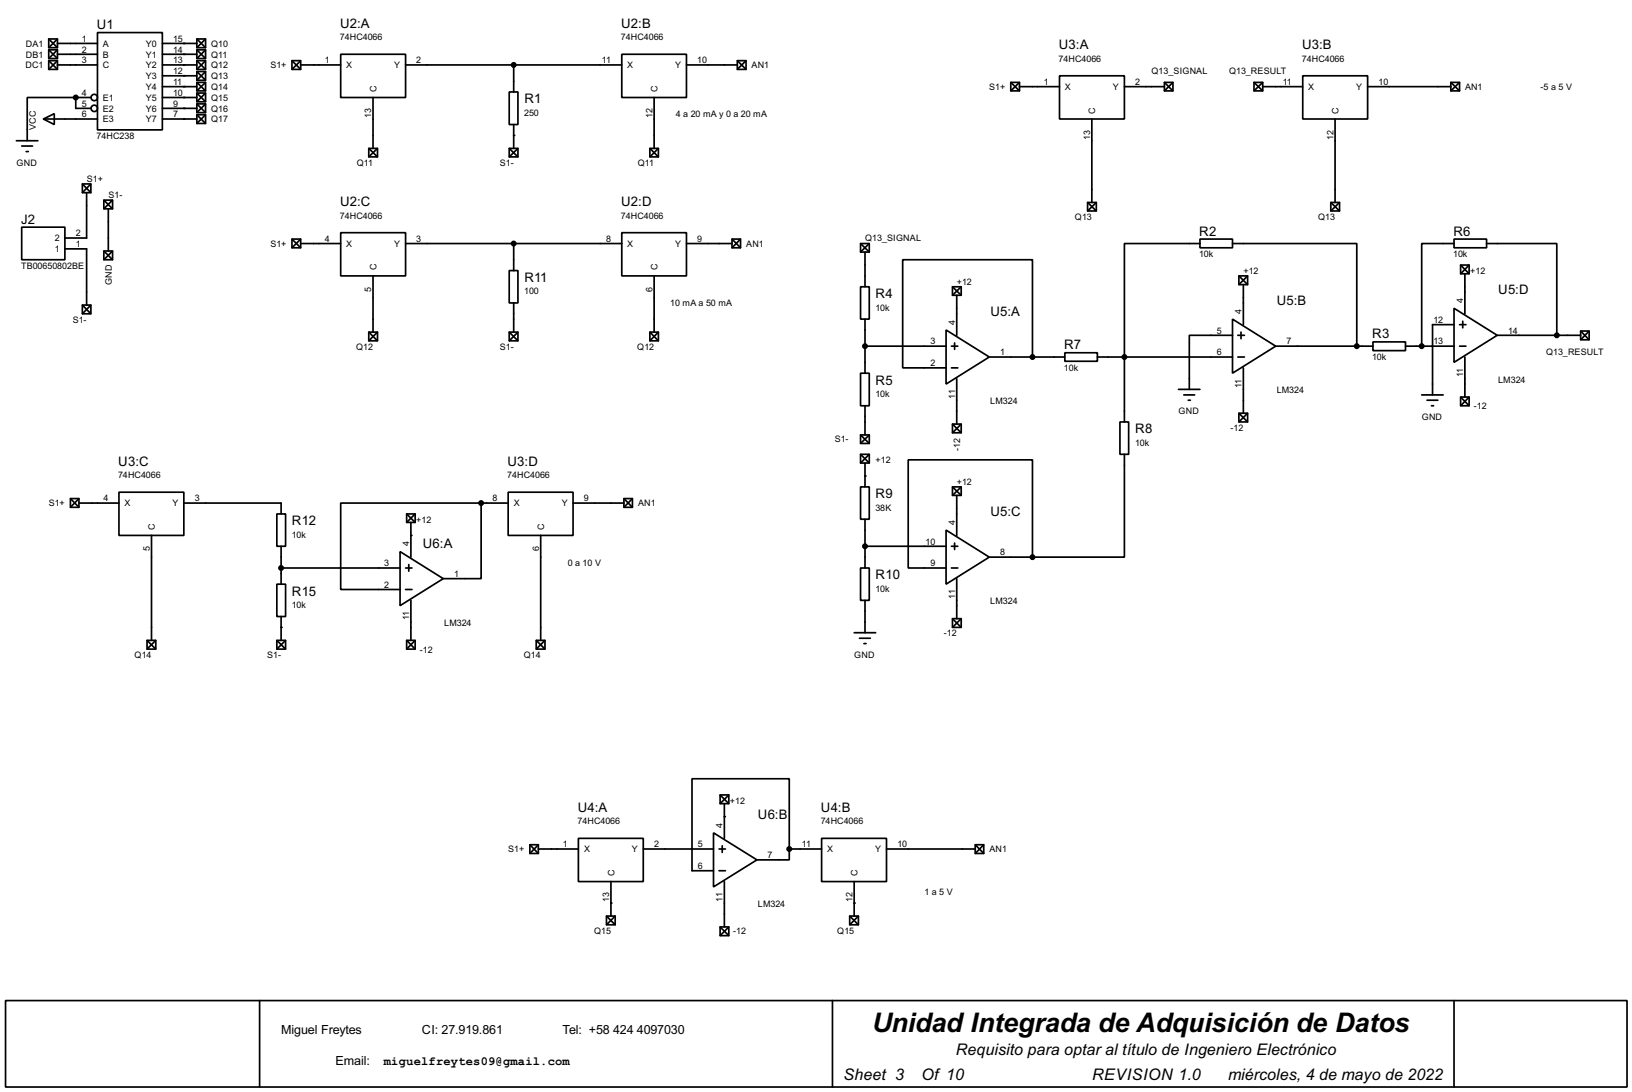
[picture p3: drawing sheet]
<svg xmlns="http://www.w3.org/2000/svg" width="383mm" height="256mm" viewBox="0 0 383 256" stroke-linecap="round" stroke-linejoin="round" font-family="sans-serif">
<g fill="none" stroke="#000" stroke-width=".4">
<path d="M11.5 9.2h2v2h-2zM11.5 11.7h2v2.1h-2zM11.5 14.3h2v2h-2zM11.5 9.2l2 2M11.5 11.7l2 2.1M11.5 14.3l2 2M13.5 15.3h9.4M13.5 10.2h9.4M13.5 12.8h9.4M13.5 9.2l-2 2M13.5 11.7l-2 2.1M13.5 14.3l-2 2"/>
<path d="M22.9 7.7h15.3v22.8h-15.3zM38.2 15.3h8.1M38.2 10.2h8.1M38.2 12.8h8.1M38.2 17.8h8.1M46.3 9.2h2v2h-2zM46.3 11.7h2v2.1h-2zM46.3 14.3h2v2h-2zM46.3 16.8h2v2.1h-2zM46.3 19.4h2v2h-2zM46.3 9.2l2 2M46.3 11.7l2 2.1"/>
<path d="M46.3 14.3l2 2M46.3 16.8l2 2.1M46.3 19.4l2 2M48.3 9.2l-2 2M48.3 11.7l-2 2.1M48.3 14.3l-2 2M48.3 16.8l-2 2.1M48.3 19.4l-2 2M68.6 14.3h2.1v2h-2.1zM68.6 14.3l2.1 2M70.7 15.3h9.4M70.7 14.3l-2.1 2"/>
<path d="M80.1 12.8h15.2v10.1h-15.2zM95.3 15.3h50.8M120.7 15.3v6.3M146.1 12.8h15.2v10.1h-15.2zM161.3 15.3h12M173.3 14.3h2v2h-2zM173.3 14.3l2 2M175.3 14.3l-2 2M237.5 19.4h2.1v2h-2.1zM237.5 19.4l2.1 2M239.6 19.4l-2.1 2M249 17.8h15.2v10.2h-15.2z"/>
<path d="M273.6 19.4h2v2h-2zM273.6 19.4l2 2M275.6 19.4l-2 2M294.7 19.4h2v2h-2zM294.7 19.4l2 2M296.7 19.4l-2 2M306.1 17.8h15.3v10.2h-15.3zM340.9 19.4h2.1v2h-2.1zM340.9 19.4l2.1 2M343 19.4l-2.1 2M3.9 33.1h5M5.1 34.3h2.6"/>
<path d="M6.2 35.6h.5M10.2 28l2.6-1.3v2.6zM10.2 28h12.7M17.8 22.9h-11.4v10.2M17.8 22.9v2.6h3.6M17.8 22.9h3.6M38.2 20.4h8.1M38.2 28h8.1M38.2 22.9h8.1M38.2 25.5h8.1M46.3 21.9h2v2h-2zM46.3 24.4h2v2.1h-2z"/>
<path d="M46.3 27h2v2h-2zM46.3 21.9l2 2M46.3 24.4l2 2.1M46.3 27l2 2M48.3 21.9l-2 2M48.3 24.4l-2 2.1M48.3 27l-2 2M86.7 34.9h2v2h-2zM86.7 34.9l2 2M87.7 22.9v12M88.7 34.9l-2 2M119.7 34.9h2v2h-2z"/>
<path d="M119.7 21.6h2v7.7h-2zM119.7 34.9l2 2M120.7 29.3v5.6M121.7 34.9l-2 2M152.7 34.9h2v2h-2zM152.7 34.9l2 2M153.7 22.9v12M154.7 34.9l-2 2M239.6 20.4h9.4M256.6 28v19.6M264.2 20.4h9.4M296.7 20.4h9.4"/>
<path d="M313.7 28v19.6M321.4 20.4h19.5M5.1 53.4h10.2v7.6h-10.2zM15.3 58.5h5.1v13.2M19.4 43.2h2v2.1h-2zM19.4 43.2l2 2.1M20.4 45.3v10.6h-5.1M21.4 43.2l-2 2.1M24.4 47h2.1v2.1h-2.1zM24.4 59h2.1v2h-2.1zM24.4 47l2.1 2.1M24.4 59l2.1 2"/>
<path d="M25.5 49.1v9.9M26.5 47l-2.1 2.1M26.5 59l-2.1 2M68.6 56.2h2.1v2h-2.1zM68.6 56.2l2.1 2M70.7 57.2h9.4M70.7 56.2l-2.1 2M80.1 54.7h15.2v10.1h-15.2zM95.3 57.2h50.8M120.7 57.2v6.4M146.1 54.7h15.2v10.1h-15.2zM161.3 57.2h10.7"/>
<path d="M172 56.2h2v2h-2zM172 56.2l2 2M174 56.2l-2 2M202.2 57.2h2.1v2h-2.1zM202.2 57.2l2.1 2M203.3 59.2v8.2M204.3 57.2l-2.1 2M255.6 47.6h2v2h-2zM255.6 47.6l2 2M257.6 47.6l-2 2M282 56.2h7.6v2h-7.6zM282 57.2h-17.8v41.9"/>
<path d="M289.6 57.2h29.2v24.1M312.7 47.6h2.1v2h-2.1zM312.7 47.6l2.1 2M314.8 47.6l-2.1 2M341.7 56.2h7.6v2h-7.6zM341.7 57.2h-7.6v24.1M349.3 57.2h16.5v21.6M19.4 71.7h2v2h-2zM19.4 71.7l2 2M21.4 71.7l-2 2M86.7 78h2v2.1h-2zM86.7 78l2 2.1"/>
<path d="M87.7 64.8v13.2M88.7 78l-2 2.1M119.7 63.6h2v7.6h-2zM119.7 78h2v2.1h-2zM119.7 78l2 2.1M120.7 71.2v6.8M121.7 78l-2 2.1M152.7 78h2v2.1h-2zM152.7 78l2 2.1M153.7 64.8v13.2M154.7 78l-2 2.1M202.2 67.4h2.1v7.6h-2.1z"/>
<path d="M203.3 75v12.7M222.3 77.5l10.2 6.4-10.2 6.3zM223.8 67.4h2.1v2h-2.1zM223.8 67.4l2.1 2M224.8 69.4v9.4M225.9 67.4l-2.1 2M289.6 75l10.2 6.3-10.2 6.4zM289.6 78.8h-10.1v12.7M290.9 78.8h1.5M291.1 64.8h2.1v2.1h-2.1zM291.1 64.8l2.1 2.1M291.6 78v1.6"/>
<path d="M292.2 66.9v9.4M293.2 64.8l-2.1 2.1M341.7 72.4l10.1 6.4-10.1 6.3zM341.7 76.3h-5.1v16.5M343 76.3h1.5M343.2 62.3h2v2h-2zM343.2 62.3l2 2M343.7 75.5v1.5M344.2 64.3v9.4M345.2 62.3l-2 2M351.8 78.8h19.6M371.4 77.8h2v2h-2z"/>
<path d="M371.4 77.8l2 2M373.4 77.8l-2 2M202.2 87.7h2.1v7.6h-2.1zM203.3 95.3v6.9M203.3 81.3h19M223.6 81.3h1.5M223.6 86.4h1.5M223.8 99.6h2.1v2.1h-2.1zM223.8 99.6l2.1 2.1M224.3 80.6v1.5M224.8 89v10.6M225.9 99.6l-2.1 2.1"/>
<path d="M232.5 83.9h17.7M242.6 83.9v-22.9h-30.5v25.4h10.2M250.2 82.9h7.7v2h-7.7zM257.9 83.9h31.7M263.2 99.1h2v7.6h-2zM276.9 91.5h5.1M278.2 92.8h2.5M279.2 94h.5M290.9 83.9h1.5M291.1 97.1h2.1v2h-2.1zM291.1 97.1l2.1 2M292.2 86.4v10.7"/>
<path d="M293.2 97.1l-2.1 2M299.8 81.3h22.8M322.6 80.3h7.7v2.1h-7.7zM330.3 81.3h11.4M334.1 92.8h5M335.3 94h2.6M336.4 95.3h.5M343 81.3h1.5M343.2 93.3h2v2h-2zM343.2 93.3l2 2M344.2 83.9v9.4M345.2 93.3l-2 2"/>
<path d="M16.6 117.1h2v2.1h-2zM16.6 117.1l2 2.1M18.6 118.2h9.4M18.6 117.1l-2 2.1M28 115.6h15.2v10.2h-15.2zM43.2 118.2h22.9v2.5M113.1 118.2h-33v20.3h13.9M113.1 118.2v17.7h-8.9M113.1 118.2h6.3M119.4 115.6h15.3v10.2h-15.3zM134.7 118.2h11.9M146.6 117.1h2v2.1h-2z"/>
<path d="M146.6 117.1l2 2.1M148.6 117.1l-2 2.1M202.2 102.2h2.1v2h-2.1zM202.2 114.4h2.1v7.6h-2.1zM202.2 106.7h2.1v2.1h-2.1zM202.2 102.2l2.1 2M202.2 106.7l2.1 2.1M203.3 108.8v5.6M204.3 102.2l-2.1 2M204.3 106.7l-2.1 2.1M223.8 114.4h2.1v2h-2.1zM223.8 114.4l2.1 2"/>
<path d="M224.8 116.4v9.4M225.9 114.4l-2.1 2M264.2 106.7v24.2h-21.6M35.6 125.8v24.6M65.1 120.7h2v7.6h-2zM65.1 137.2h2v7.6h-2zM66.1 128.3v8.9M66.1 133.4h27.9M94 129.6l10.2 6.3-10.2 6.4zM95.3 133.4h1.5M95.3 138.5h1.5M95.6 120.7h2v2h-2z"/>
<path d="M95.6 120.7l2 2M96.1 132.6v1.6M96.6 122.7v8.2M97.6 120.7l-2 2M127.1 125.8v24.6M202.2 133.4h2.1v7.6h-2.1zM203.3 122v11.4M203.3 128.3h19M222.3 124.5l10.2 6.4-10.2 6.3zM223.6 128.3h1.5M223.6 133.4h1.5M224.3 127.6v1.5"/>
<path d="M224.8 135.9v9.4M232.5 130.9h10.1M242.6 130.9v-22.9h-29.2v25.4h8.9M34.6 150.4h2v2.1h-2zM34.6 150.4l2 2.1M36.6 150.4l-2 2.1M65.1 150.4h2v2.1h-2zM65.1 150.4l2 2.1M66.1 144.8v5.6M67.1 150.4l-2 2.1M95.6 150.4h2v2.1h-2zM95.6 150.4l2 2.1"/>
<path d="M96.6 141v9.4M97.6 150.4l-2 2.1M126 150.4h2.1v2.1h-2.1zM126 150.4l2.1 2.1M128.1 150.4l-2.1 2.1M200.7 148.6h5.1M202 149.9h2.5M203 151.2h.5M203.3 141v7.6M223.8 145.3h2.1v2.1h-2.1zM223.8 145.3l2.1 2.1M225.9 145.3l-2.1 2.1"/>
<path d="M124.5 198.4h2v2.1h-2zM124.5 198.4l2 2.1M126.5 199.4h9.4M126.5 198.4l-2 2.1M135.9 196.9h15.3v10.2h-15.3zM151.2 199.4h16.5M167.7 195.6l10.2 6.4-10.2 6.3zM169 199.4h1.5M169.2 186.7h2.1v2.1h-2.1zM169.2 186.7l2.1 2.1M169.7 198.7v1.5M170.2 188.8v8.1"/>
<path d="M171.3 186.7l-2.1 2.1M185.5 199.4v2.6h-7.6M185.5 199.4v-16.5h-22.9v21.6h5.1M185.5 199.4h7.6M193.1 196.9h15.2v10.2h-15.2zM208.3 199.4h20.9M229.2 198.4h2v2.1h-2zM229.2 198.4l2 2.1M231.2 198.4l-2 2.1M142.5 215.2h2.1v2h-2.1zM142.5 215.2l2.1 2M143.6 207.1v8.1"/>
<path d="M144.6 215.2l-2.1 2M169 204.5h1.5M169.2 217.7h2.1v2.1h-2.1zM169.2 217.7l2.1 2.1M170.2 207.1v10.6M171.3 217.7l-2.1 2.1M199.7 215.2h2v2h-2zM199.7 215.2l2 2M200.7 207.1v8.1M201.7 215.2l-2 2M1.3 235h381v20.3h-381zM61 235v20.3"/>
<path d="M195.6 235v20.3M341.7 235v20.3"/>
<circle cx="22.1" cy="22.9" r=".75"/>
<circle cx="22.1" cy="25.5" r=".75"/>
</g>
<g fill="#000">
<circle cx="43.2" cy="17.8" r=".2"/>
<circle cx="43.2" cy="12.8" r=".2"/>
<circle cx="43.2" cy="15.3" r=".2"/>
<circle cx="43.2" cy="10.2" r=".2"/>
<circle cx="17.8" cy="22.9" r=".2"/>
<circle cx="43.2" cy="25.5" r=".2"/>
<circle cx="43.2" cy="28" r=".2"/>
<circle cx="43.2" cy="22.9" r=".2"/>
<circle cx="43.2" cy="20.4" r=".2"/>
<circle cx="120.7" cy="31.8" r=".2"/>
<circle cx="203.3" cy="111.8" r=".2"/>
<circle cx="96.6" cy="125.8" r=".2"/>
<circle cx="66.1" cy="147.4" r=".2"/>
<circle cx="170.2" cy="191.8" r=".2"/>
<circle cx="143.6" cy="212.1" r=".2"/>
<circle cx="200.7" cy="212.1" r=".2"/>
</g>
<g fill="#000" stroke="#000" stroke-width=".4">
<circle cx="120.7" cy="15.3" r=".5"/>
<circle cx="17.8" cy="22.9" r=".5"/>
<circle cx="120.7" cy="57.2" r=".5"/>
<circle cx="365.8" cy="78.8" r=".5"/>
<circle cx="203.2" cy="81.3" r=".5"/>
<circle cx="242.6" cy="83.9" r=".5"/>
<circle cx="264.2" cy="83.9" r=".5"/>
<circle cx="318.8" cy="81.3" r=".5"/>
<circle cx="334" cy="81.3" r=".5"/>
<circle cx="113" cy="118.2" r=".5"/>
<circle cx="66" cy="133.4" r=".5"/>
<circle cx="203.2" cy="128.3" r=".5"/>
<circle cx="242.6" cy="130.9" r=".5"/>
<circle cx="185.4" cy="199.4" r=".5"/>
</g>
<text font-size="7.1" x="204.9" y="242.3">Unidad Integrada de Adquisición de Datos</text>
<g font-size="4.2">
<text x="224.6" y="247.8">Requisito para optar al título de Ingeniero Electrónico</text>
<text x="198.2" y="253.7">Sheet 3</text>
<text x="216.5" y="253.7">Of 10</text>
<text x="256.6" y="253.7">REVISION 1.0</text>
<text x="288.6" y="253.7">miércoles, 4 de mayo de 2022</text>
</g>
<g font-size="3.5">
<text x="22.8" y="6.8">U1</text>
<text x="79.9" y="6.6">U2:A</text>
<text x="146" y="6.6">U2:B</text>
<text x="248.8" y="11.6">U3:A</text>
<text x="306" y="11.6">U3:B</text>
<text x="123.2" y="24.3">R1</text>
<text x="5" y="52.6">J2</text>
<text x="79.9" y="48.5">U2:C</text>
<text x="146" y="48.5">U2:D</text>
<text x="281.8" y="55.4">R2</text>
<text x="341.5" y="55.4">R6</text>
<text x="123.2" y="66.3">R11</text>
<text x="205.8" y="70.1">R4</text>
<text x="300" y="71.6">U5:B</text>
<text x="352.1" y="69.1">U5:D</text>
<text x="232.7" y="74.1">U5:A</text>
<text x="250.1" y="82.1">R7</text>
<text x="322.5" y="79.5">R3</text>
<text x="205.8" y="90.4">R5</text>
<text x="266.8" y="101.8">R8</text>
<text x="27.8" y="109.4">U3:C</text>
<text x="119.3" y="109.4">U3:D</text>
<text x="205.8" y="117.1">R9</text>
<text x="68.6" y="123.4">R12</text>
<text x="232.7" y="121.2">U5:C</text>
<text x="99.4" y="128.8">U6:A</text>
<text x="205.8" y="136.1">R10</text>
<text x="68.6" y="139.9">R15</text>
<text x="135.8" y="190.7">U4:A</text>
<text x="192.9" y="190.7">U4:B</text>
<text x="178.1" y="192.3">U6:B</text>
</g>
<g font-size="3.3">
<text x="66.1" y="242.8">Miguel Freytes</text>
<text x="99.2" y="242.8">CI: 27.919.861</text>
<text x="132.2" y="242.8">Tel: +58</text>
<text x="144.1" y="242.8">424</text>
<text x="149.7" y="242.8">4097030</text>
<text x="78.8" y="250.2">Email:</text>
</g>
<text font-size="3.2" x="90.2" y="250.2">miguelfreytes09@gmail.com</text>
<g font-size="2.4">
<text x="6.1" y="11">DA1</text>
<text x="19.2" y="9.8">1</text>
<text x="24.2" y="11">A</text>
<text x="34.3" y="11">Y0</text>
<text x="40.7" y="9.8">15</text>
<text x="49.6" y="11">Q10</text>
<text x="79.9" y="9.5">74HC4066</text>
<text x="145.9" y="9.5">74HC4066</text>
<text x="6" y="16.1">DC1</text>
<text x="6.1" y="13.5">DB1</text>
<text x="19.2" y="12.3">2</text>
<text x="19.2" y="14.8">3</text>
<text x="24.2" y="13.5">B</text>
<text x="24.2" y="16.1">C</text>
<text x="34.3" y="13.5">Y1</text>
<text x="34.3" y="16.1">Y2</text>
<text x="40.7" y="12.3">14</text>
<text x="40.7" y="14.8">13</text>
<text x="40.7" y="17.4">12</text>
<text x="49.6" y="13.5">Q11</text>
<text x="49.6" y="16.1">Q12</text>
<text x="63.5" y="16.1">S1+</text>
<text x="76.4" y="14.8">1</text>
<text x="81.3" y="16.1">X</text>
<text x="92.6" y="16.1">Y</text>
<text x="97.8" y="14.8">2</text>
<text x="141.4" y="14.8">11</text>
<text x="147.4" y="16.1">X</text>
<text x="158.6" y="16.1">Y</text>
<text x="163.9" y="14.8">10</text>
<text x="176.6" y="16.1">AN1</text>
<text x="248.8" y="14.5">74HC4066</text>
<text x="270.6" y="17.3">Q13_SIGNAL</text>
<text x="288.8" y="17.3">Q13_RESULT</text>
<text x="305.9" y="14.5">74HC4066</text>
<text x="19.2" y="22.5">4</text>
<text x="24.2" y="23.7">E1</text>
<text x="34.3" y="18.6">Y3</text>
<text x="34.3" y="21.2">Y4</text>
<text x="34.3" y="23.7">Y5</text>
<text x="40.7" y="20">11</text>
<text x="40.7" y="22.5">10</text>
<text x="49.6" y="18.6">Q13</text>
<text x="49.6" y="21.2">Q14</text>
<text x="49.6" y="23.7">Q15</text>
<text x="88.5" y="21.6" transform="rotate(-90 88.5 21.6)">C</text>
<text x="154.5" y="21.6" transform="rotate(-90 154.5 21.6)">C</text>
<text x="232.4" y="21.2">S1+</text>
<text x="245.3" y="20">1</text>
<text x="250.2" y="21.2">X</text>
<text x="261.5" y="21.2">Y</text>
<text x="266.8" y="20">2</text>
<text x="301.4" y="20">11</text>
<text x="307.4" y="21.2">X</text>
<text x="318.6" y="21.2">Y</text>
<text x="323.9" y="20">10</text>
<text x="344.2" y="21.2">AN1</text>
<text x="362" y="21.1">-5 a 5 V</text>
<text x="19.2" y="27.5">6</text>
<text x="19.2" y="25">5</text>
<text x="24.2" y="28.8">E3</text>
<text x="24.2" y="26.2">E2</text>
<text x="34.3" y="26.2">Y6</text>
<text x="34.3" y="28.8">Y7</text>
<text x="40.7" y="25">9</text>
<text x="40.7" y="27.5">7</text>
<text x="49.6" y="26.2">Q16</text>
<text x="49.6" y="28.8">Q17</text>
<text x="87.3" y="27.7" transform="rotate(-90 87.3 27.7)">13</text>
<text x="123.2" y="27.2">250</text>
<text x="153.3" y="27.8" transform="rotate(-90 153.3 27.8)">12</text>
<text x="158.8" y="27.5">4 a 20 mA y 0 a 20 mA</text>
<text x="257.4" y="26.7" transform="rotate(-90 257.4 26.7)">C</text>
<text x="314.5" y="26.7" transform="rotate(-90 314.5 26.7)">C</text>
<text x="8.4" y="30.5" transform="rotate(-90 8.4 30.5)">VCC</text>
<text x="22.7" y="32.7">74HC238</text>
<text x="256.2" y="32.8" transform="rotate(-90 256.2 32.8)">13</text>
<text x="313.3" y="32.8" transform="rotate(-90 313.3 32.8)">12</text>
<text x="3.9" y="38.9">GND</text>
<text x="83.8" y="38.9">Q11</text>
<text x="117.4" y="38.9">S1-</text>
<text x="149.9" y="38.9">Q11</text>
<text x="20.4" y="42.7">S1+</text>
<text x="25.5" y="46.6">S1-</text>
<text x="79.9" y="51.4">74HC4066</text>
<text x="145.9" y="51.4">74HC4066</text>
<text x="252.6" y="51.6">Q13</text>
<text x="309.7" y="51.6">Q13</text>
<text x="12.9" y="59.3">1</text>
<text x="12.9" y="56.7">2</text>
<text x="17.8" y="58.1">1</text>
<text x="17.8" y="55.5">2</text>
<text x="63.5" y="58">S1+</text>
<text x="76.4" y="56.8">4</text>
<text x="81.3" y="58">X</text>
<text x="92.6" y="58">Y</text>
<text x="97.8" y="56.8">3</text>
<text x="142.4" y="56.8">8</text>
<text x="147.4" y="58">X</text>
<text x="158.6" y="58">Y</text>
<text x="163.9" y="56.8">9</text>
<text x="175.3" y="58">AN1</text>
<text x="203.3" y="56.7">Q13_SIGNAL</text>
<text x="4.9" y="63.2">TB00650802BE</text>
<text x="88.5" y="63.5" transform="rotate(-90 88.5 63.5)">C</text>
<text x="154.5" y="63.5" transform="rotate(-90 154.5 63.5)">C</text>
<text x="281.8" y="60.4">10k</text>
<text x="292.2" y="64.3">+12</text>
<text x="341.5" y="60.4">10k</text>
<text x="345.5" y="64.3">+12</text>
<text x="26.3" y="67" transform="rotate(-90 26.3 67)">GND</text>
<text x="87.3" y="68.5" transform="rotate(-90 87.3 68.5)">5</text>
<text x="123.2" y="69.1">100</text>
<text x="153.3" y="68.5" transform="rotate(-90 153.3 68.5)">6</text>
<text x="157.5" y="71.9">10 mA a 50 mA</text>
<text x="224.8" y="66.9">+12</text>
<text x="343.8" y="71.2" transform="rotate(-90 343.8 71.2)">4</text>
<text x="17.1" y="75.8">S1-</text>
<text x="205.7" y="73">10k</text>
<text x="224.4" y="76.2" transform="rotate(-90 224.4 76.2)">4</text>
<text x="291.8" y="73.7" transform="rotate(-90 291.8 73.7)">4</text>
<text x="336.8" y="75.8">12</text>
<text x="83.7" y="82.1">Q12</text>
<text x="117.4" y="82.1">S1-</text>
<text x="149.7" y="82.1">Q12</text>
<text x="218.6" y="80.9">3</text>
<text x="235" y="83.5">1</text>
<text x="285.9" y="78.3">5</text>
<text x="285.9" y="83.5">6</text>
<text x="302.3" y="80.9">7</text>
<text x="336.8" y="80.9">13</text>
<text x="354.4" y="78.3">14</text>
<text x="363.3" y="83.4">Q13_RESULT</text>
<text x="218.6" y="86">2</text>
<text x="250" y="87.1">10k</text>
<text x="322.4" y="84.6">10k</text>
<text x="343.8" y="88.5" transform="rotate(-90 343.8 88.5)">11</text>
<text x="352" y="89.9">LM324</text>
<text x="205.7" y="93.3">10k</text>
<text x="224.4" y="93.6" transform="rotate(-90 224.4 93.6)">11</text>
<text x="232.7" y="95">LM324</text>
<text x="291.8" y="91.1" transform="rotate(-90 291.8 91.1)">11</text>
<text x="300" y="92.4">LM324</text>
<text x="276.9" y="97.4">GND</text>
<text x="289.2" y="101.2">-12</text>
<text x="334.1" y="98.6">GND</text>
<text x="346.3" y="96.1">-12</text>
<text x="196.1" y="103.7">S1-</text>
<text x="225.6" y="105.9" transform="rotate(-90 225.6 105.9)">-12</text>
<text x="266.7" y="104.7">10k</text>
<text x="27.8" y="112.3">74HC4066</text>
<text x="119.2" y="112.3">74HC4066</text>
<text x="205.8" y="108.8">+12</text>
<text x="224.8" y="113.9">+12</text>
<text x="11.4" y="119">S1+</text>
<text x="24.3" y="117.8">4</text>
<text x="29.3" y="119">X</text>
<text x="40.5" y="119">Y</text>
<text x="45.8" y="117.8">3</text>
<text x="115.7" y="117.8">8</text>
<text x="120.7" y="119">X</text>
<text x="132" y="119">Y</text>
<text x="137.2" y="117.8">9</text>
<text x="149.9" y="119">AN1</text>
<text x="205.7" y="120">38K</text>
<text x="36.4" y="124.5" transform="rotate(-90 36.4 124.5)">C</text>
<text x="97.8" y="122.8">+12</text>
<text x="127.9" y="124.5" transform="rotate(-90 127.9 124.5)">C</text>
<text x="224.4" y="123.2" transform="rotate(-90 224.4 123.2)">4</text>
<text x="35.2" y="129.5" transform="rotate(-90 35.2 129.5)">5</text>
<text x="68.6" y="126.3">10k</text>
<text x="96.2" y="128.3" transform="rotate(-90 96.2 128.3)">4</text>
<text x="126.6" y="129.5" transform="rotate(-90 126.6 129.5)">6</text>
<text x="217.5" y="127.9">10</text>
<text x="235" y="130.5">8</text>
<text x="90.3" y="133">3</text>
<text x="106.7" y="135.5">1</text>
<text x="133.4" y="132.9">0 a 10 V</text>
<text x="218.6" y="133">9</text>
<text x="68.6" y="142.8">10k</text>
<text x="90.3" y="138.1">2</text>
<text x="205.7" y="139">10k</text>
<text x="224.4" y="140.6" transform="rotate(-90 224.4 140.6)">11</text>
<text x="232.7" y="142">LM324</text>
<text x="96.2" y="145.7" transform="rotate(-90 96.2 145.7)">11</text>
<text x="104.4" y="147">LM324</text>
<text x="221.8" y="149.4">-12</text>
<text x="31.6" y="154.5">Q14</text>
<text x="62.8" y="154.5">S1-</text>
<text x="98.7" y="153.3">-12</text>
<text x="123.1" y="154.5">Q14</text>
<text x="200.7" y="154.5">GND</text>
<text x="171.5" y="188.8">+12</text>
<text x="135.7" y="193.6">74HC4066</text>
<text x="169.8" y="194.4" transform="rotate(-90 169.8 194.4)">4</text>
<text x="192.9" y="193.6">74HC4066</text>
<text x="119.4" y="200.2">S1+</text>
<text x="132.3" y="199">1</text>
<text x="137.2" y="200.2">X</text>
<text x="148.5" y="200.2">Y</text>
<text x="153.7" y="199">2</text>
<text x="164" y="199">5</text>
<text x="180.4" y="201.6">7</text>
<text x="188.4" y="199">11</text>
<text x="194.4" y="200.2">X</text>
<text x="205.6" y="200.2">Y</text>
<text x="210.9" y="199">10</text>
<text x="232.5" y="200.2">AN1</text>
<text x="144.4" y="205.7" transform="rotate(-90 144.4 205.7)">C</text>
<text x="164" y="204.1">6</text>
<text x="201.5" y="205.7" transform="rotate(-90 201.5 205.7)">C</text>
<text x="143.2" y="211.9" transform="rotate(-90 143.2 211.9)">13</text>
<text x="169.8" y="211.8" transform="rotate(-90 169.8 211.8)">11</text>
<text x="178.1" y="213.1">LM324</text>
<text x="200.3" y="211.9" transform="rotate(-90 200.3 211.9)">12</text>
<text x="217.2" y="210.3">1 a 5 V</text>
<text x="139.6" y="219.3">Q15</text>
<text x="172.3" y="219.3">-12</text>
<text x="196.7" y="219.3">Q15</text>
</g>
</svg>
